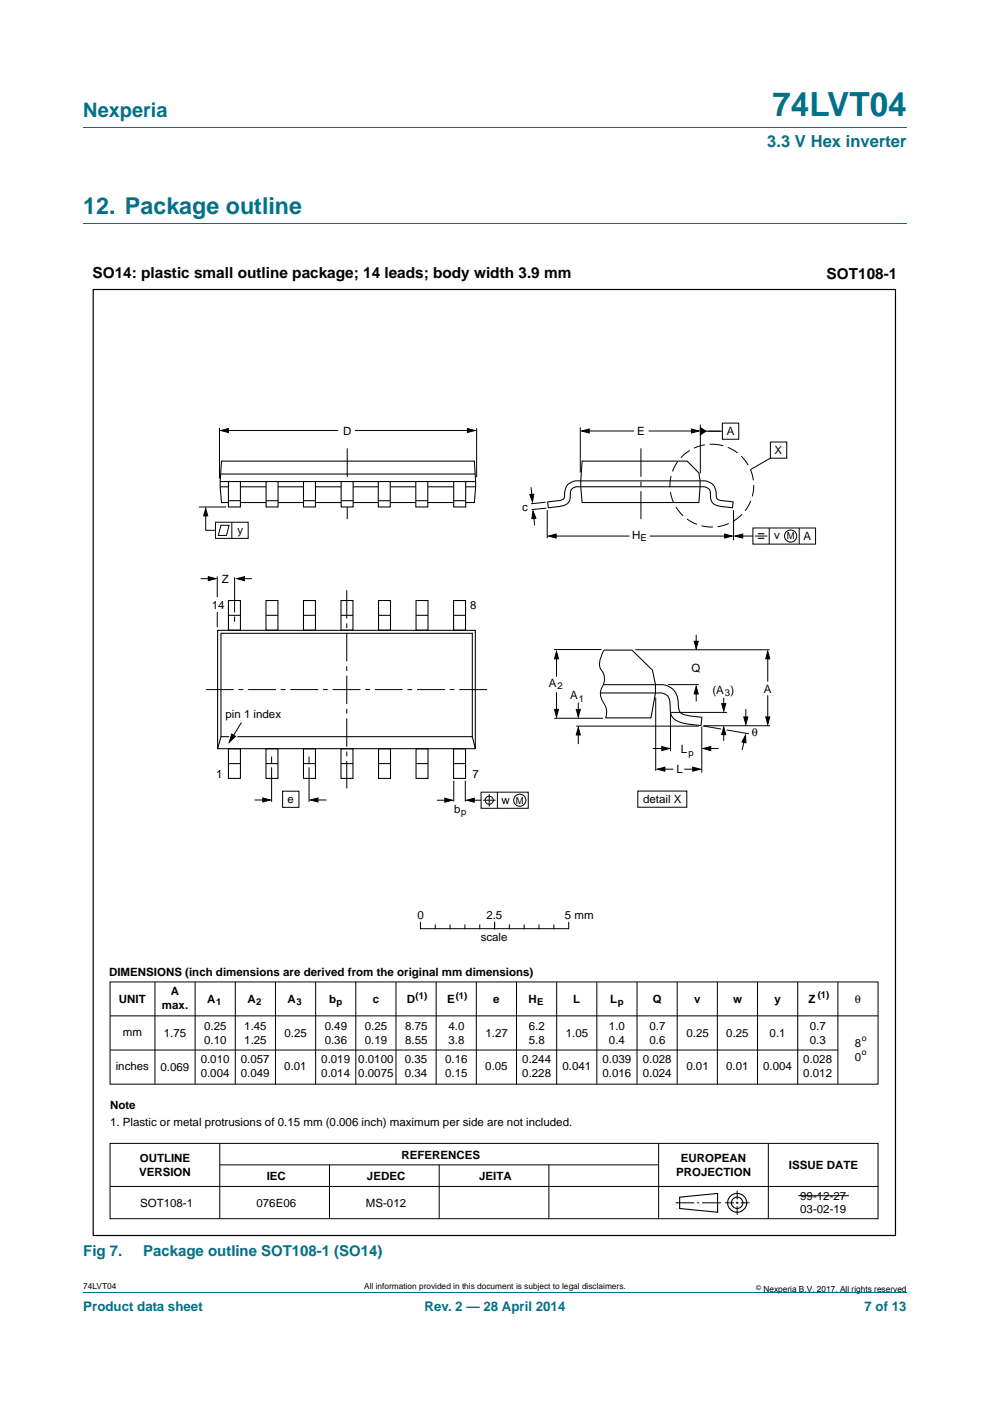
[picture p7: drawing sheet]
<svg xmlns="http://www.w3.org/2000/svg" width="210mm" height="297mm" viewBox="0 0 210 297" stroke-linecap="round" stroke-linejoin="round" font-family="sans-serif">
<path d="M17.7 27h174.6M17.7 47.4h174.6M17.7 273.9h174.6" fill="none" stroke="#00718a" stroke-width=".21"/>
<path d="M47 97.8h53.6l.3 5.4-.3 3.4h-53.6l-.3-3.4zM123.5 97.8h22.2l2.5 2.5 .3 1.6-.3 4.7h-24.7l-.3-4.7zM46.7 103.2h54.2M46.7 102.1h54.2M46.8 100.5h54M116.2 106.4h.4a5.9 5.9 0 0 0 3-.7l.1-.8a2.84 2.84 0 0 1 3.5-3h25.2a2.96 2.96 0 0 1 3.6 3.5 1.52 1.52 0 0 0 1.6 .8l1.9 .2-.1 1.2h-.3a10.1 10.1 0 0 1-3.7-.7 2.52 2.52 0 0 1-.7-2.5 1.73 1.73 0 0 0-2.2-1.2h-25.3a1.72 1.72 0 0 0-2.2 1.8 2.12 2.12 0 0 1-2.5 2.4l-2.2 .2zM46.2 133.6h54.6v25.1h-54.6zM46.9 134.3h53.3v21.9h-53.3zM128.1 137.8h5.9l4.4 4.3 .6 3v1.8l-.9 5.3h-9.7M46.9 156.2l-.7 2.5M100.2 156.2l.6 2.5M128 145.2h11a4 4 0 0 1 4.7 2.6l.2 1.3a2.46 2.46 0 0 0 .7 2.2l1.2 .4 3 .4-.1 1.6a12.2 12.2 0 0 1-5.5-1.1 2.54 2.54 0 0 1-1-2.5l-.1-.6a2.3 2.3 0 0 0-2.9-2.6h-11.8" fill="none" stroke="#000" stroke-width=".22"/>
<g fill="none" stroke="#000" stroke-width=".21">
<path d="M46.6 90.7v10.7M47.8 91.3h23.9M75.3 91.3h24.6M101.1 90.8v10.4M123.1 90.6v9.6M124.1 91.4h10.4M137.6 91.4h9.8M148.5 90v10.4M149.1 91.4h4.1M153.2 89.7h3.5v3.4h-3.5zM163.4 93.7h3.5v3.4h-3.5zM163.4 97.1l-4.2 2.4"/>
<path d="M112.6 103.3l.3 2.5M113.1 108.9l.3 2.5M115.7 106.5l-3.1 .3M115.9 107.7l-3.1 .4M116.1 108.2v5.9M117.2 113.7h16.3M137.8 113.7h16.5M155.6 108.2v6.3M156.8 113.7h2.9M159.7 111.9h13.3v3.5h-13.3zM160.1 113.7h2.7M163.2 111.9v3.5"/>
<path d="M169.5 111.9v3.5M42.6 122.7h2.6M46.1 122.2v4.4M49.8 122.4v7.5M49.8 130.7v1.1M50.8 122.7h2.6M117.5 137.7h10.1M118 138.6v4.9M128.1 137.8a4.8 4.8 0 0 0-.7 4 3.4 3.4 0 0 1 .1 4.3 3.4 3.4 0 0 0 .8 3.3 3.3 3.3 0 0 1 .2 2.8M134.7 137.8h28.5M147.7 134.6v2.3M162.8 139v5.5"/>
<path d="M117.5 152.3h10.4M118 146.7v4.5M122.2 154h26M122.7 148.9v2.6M122.7 155.2v2.6M138.5 158.7h2.3M139.1 147.9v15.5M141.7 145.2h6.5M142.2 151.1v8.2M142.3 151h11.9M147.7 146.2v2.5M148.9 154v9.8"/>
<path d="M149.1 153.9l3.8 .7M149.3 153.9h14M150.1 158.7h2.3M153.5 147.9v1.9M153.5 155.2v1.9M154.1 154.8l4.7 .8M158 156.5l-.6 2.5M158.2 150.3v2.6M162.8 147.4v5.3M54 169.6h2.6M59.9 167.8h3.5v3.4h-3.5zM65.5 160.4v1.4"/>
<path d="M65.5 162.7v7.3M66.7 169.6h2.5M92.7 169.7h2.6M96.2 165.5v4.4M98.7 165.5v4.4M99.9 169.7h2.1M102 168h10v3.4h-10zM102.5 169.7h2.6M103.8 168.4v2.6M105.5 168v3.4M135.3 167.7h10.4v3.4h-10.4zM140.2 163.1h2.6"/>
<path d="M145.1 163.1h2.6M23.3 208.2h162.9v21.7h-162.9zM23.4 215.4h162.8M32.9 208.2v21.7M41.4 208.2v21.7M49.9 208.2v21.7M58.4 208.2v21.7M66.9 208.2v21.7M75.5 208.2v21.7M84 208.2v21.7M92.5 208.2v21.7M101 208.2v21.7"/>
<path d="M109.6 208.2v21.7M118.1 208.2v21.7M126.6 208.2v21.7M135.1 208.2v21.7M143.6 208.2v21.7M152.2 208.2v21.7M160.7 208.2v21.7M169.2 208.2v21.7M177.7 208.2v21.7M23.4 222.6h154.3M23.3 242.4h162.9v16h-162.9zM23.3 251.6h162.9"/>
<path d="M46.6 242.4v16M46.6 247h93M69.9 247v11.4M93.2 247v11.4M116.4 247v11.4M139.7 242.4v16M143.3 255h4M147.9 255h.4M148.9 255h4M153.8 255h1.9M156.1 255h.5M156.4 252.5v1.8"/>
<path d="M156.4 254.8v.5M156.4 255.7v1.9M157.1 255h1.9M163 242.4v16M169.3 253.5h10.8"/>
<circle cx="167.7" cy="113.7" r="1.29"/>
<circle cx="103.8" cy="169.7" r=".86"/>
<circle cx="110.2" cy="169.7" r="1.29"/>
</g>
<g fill="none" stroke="#000" stroke-width=".23">
<path d="M144.2 253.8l8-.8v4l-8-.8z"/>
<circle cx="156.3" cy="255" r="2.01"/>
<circle cx="156.4" cy="255" r="1.21"/>
</g>
<g fill="#000" stroke="#000" stroke-width=".21">
<path d="M46.8 91.3l1.6-.4v.8zM99.1 90.9l1.7 .4-1.7 .4zM123.4 91.4l1.6-.4v.8zM146.7 91l1.6 .4-1.6 .4zM148.6 90.7l1.1 .7-1.1 .8zM112.4 104.9l.8-.1-.3 1.6zM113.1 108.3l.6 1.6-.9 .1zM116.4 113.7l1.6-.5v.9zM153.7 113.2l1.6 .5-1.6 .4zM155.9 113.7l1.6-.5v.9zM44.2 122.3l1.6 .4-1.6 .4zM50.2 122.7l1.6-.4v.8z"/>
<path d="M118 138.1l.5 1.6h-.9zM147.2 136h.9l-.4 1.6zM162.8 138.1l.5 1.6h-.9zM117.6 150.4h.9l-.5 1.6zM122.7 154.2l.4 1.6h-.9zM122.2 150.4h.9l-.4 1.6zM140.4 158.3l1.6 .4-1.6 .4zM147.7 145.5l.4 1.6h-.9zM149.1 158.7l1.6-.4v.8zM153.5 154.2l.4 1.6h-.8zM153.1 149.2h.8l-.4 1.6zM158.1 155.9l.1 1.6-.8-.2z"/>
<path d="M157.8 152h.8l-.4 1.6zM162.4 152h.9l-.5 1.6zM55.7 169.2l1.7 .4-1.7 .4zM65.8 169.6l1.6-.4v.8zM94.3 169.2l1.7 .5-1.7 .4zM99 169.7l1.6-.5v.9zM139.4 163.1l1.6-.4v.8zM146.9 162.7l1.6 .4-1.6 .4z"/>
</g>
<path d="M160.7 113.2h1.4M160.7 114.1h1.4" fill="none" stroke="#000" stroke-width=".24"/>
<path d="M43.7 146.2h60.2" fill="none" stroke="#000" stroke-width=".21" stroke-dasharray="5.9 1 1 1" stroke-linecap="butt"/>
<path d="M73.6 95.1v15M135.9 95.1v15M73.5 125.1v42.1" fill="none" stroke="#000" stroke-width=".21" stroke-dasharray="6.1 1 1 1" stroke-linecap="butt"/>
<path d="M144.7 96.8a8.9 8.9 0 0 1 12.8 .2 8.9 8.9 0 0 1-.8 12.8 8.9 8.9 0 0 1-12.8-1.5 8.7 8.7 0 0 1 .8-11.5z" fill="none" stroke="#000" stroke-width=".21" stroke-dasharray="2.4 1" stroke-linecap="butt"/>
<path d="M64.4 102.1h2.5v5.4h-2.5z" fill="#fff" stroke="#000" stroke-width=".22"/>
<path d="M64.4 106.2h2.5" fill="none" stroke="#000" stroke-width=".22"/>
<path d="M56.4 102.1h2.6v5.4h-2.6z" fill="#fff" stroke="#000" stroke-width=".22"/>
<path d="M56.4 106.2h2.6" fill="none" stroke="#000" stroke-width=".22"/>
<path d="M48.5 102.1h2.5v5.4h-2.5z" fill="#fff" stroke="#000" stroke-width=".22"/>
<path d="M48.5 106.2h2.5" fill="none" stroke="#000" stroke-width=".22"/>
<g fill="#fff" stroke="#000" stroke-width=".22">
<path d="M88.2 102.1h2.5v5.4h-2.5z"/>
<path d="M72.4 102.1h2.5v5.4h-2.5z"/>
<path d="M80.2 102.1h2.6v5.4h-2.6z"/>
</g>
<path d="M80.2 106.2h2.6" fill="none" stroke="#000" stroke-width=".22"/>
<path d="M96.2 102.1h2.6v5.4h-2.6z" fill="#fff" stroke="#000" stroke-width=".22"/>
<g fill="none" stroke="#000" stroke-width=".22">
<path d="M72.4 106.2h2.5M88.2 106.2h2.6M96.2 106.2h2.6M48.5 127.3h2.5v6.3h-2.5zM48.5 130.5h2.5M56.4 127.3h2.6v6.3h-2.6zM56.4 130.5h2.6M64.4 127.3h2.5v6.3h-2.5zM64.4 130.5h2.5M72.3 127.3h2.6v6.3h-2.6zM72.3 130.5h2.6M80.3 127.3h2.5v6.3h-2.5z"/>
<path d="M80.3 130.5h2.5M88.2 127.3h2.6v6.3h-2.6zM88.2 130.5h2.6M96.2 127.3h2.5v6.3h-2.5zM96.2 130.5h2.5M48.5 158.8h2.5v6.2h-2.5zM56.4 158.8h2.6v6.2h-2.6zM64.4 158.8h2.5v6.2h-2.5zM72.3 158.8h2.6v6.2h-2.6zM80.3 158.8h2.5v6.2h-2.5zM88.2 158.8h2.6v6.2h-2.6zM96.2 158.8h2.5v6.2h-2.5z"/>
<path d="M48.5 161.9h2.5M56.4 161.9h2.6M64.4 161.9h2.5M72.3 161.9h2.6M80.3 161.9h2.5M88.2 161.9h2.6M96.2 161.9h2.5"/>
</g>
<path d="M43.6 107.8l.5 1.6h-.9z" fill="#000" stroke="#000" stroke-width=".21"/>
<path d="M42.2 107.5h5.8M43.6 108.4v4h2.1M45.7 110.7h6.9v3.4h-6.9zM46.9 111.4h1.7l-.6 2.1h-1.7zM49.2 110.7v3.4M57.6 160.4v1.4M57.6 162.7v7.3" fill="none" stroke="#000" stroke-width=".21"/>
<path d="M48.8 155.1l1.7 .9-2.1 1.8z" fill="#fff"/>
<g fill="none" stroke="#000" stroke-width=".21">
<path d="M46.1 129.8v3.2M51.2 153.2l-2.6 4.2M89.2 195.6v1.3M89.2 196.9h31.3M92.3 196.1v.8M95.5 196.1v.8M98.6 196.1v.8M101.8 196.1v.8M104.9 195.6v1.3M108 196.1v.8M111.2 196.1v.8M114.3 196.1v.8"/>
<path d="M117.5 196.1v.8M120.6 195.6v1.3"/>
</g>
<path d="M49.1 155.6l.9 .5-1.4 1.3z" fill="#000" stroke="#000" stroke-width=".21"/>
<path d="M19.8 61.4h170.1v200.6h-170.1z" fill="none" stroke="#000" stroke-width=".25"/>
<text font-size="7" fill="#00718a" x="163.8" y="24.6">74LVT04</text>
<text font-size="4.9" fill="#00718a" x="17.7" y="45.4">12. Package outline</text>
<text font-size="4.2" fill="#00718a" x="17.7" y="24.9">Nexperia</text>
<text font-size="3.5" fill="#00718a" x="162.7" y="31.1">3.3 V Hex inverter</text>
<g font-size="3.2">
<text x="19.6" y="59">SO14: plastic small outline package; 14 leads; body width 3.9 mm</text>
<text x="175.3" y="59.1">SOT108-1</text>
</g>
<g font-size="3.2" fill="#00718a">
<text x="17.7" y="266.3">Fig 7.</text>
<text x="30.4" y="266.3">Package outline SOT108-1 (SO14)</text>
</g>
<g font-size="2.8" fill="#00718a">
<text x="17.7" y="277.9">Product data sheet</text>
<text x="90.1" y="277.9">Rev. 2 — 28 April 2014</text>
<text x="183.4" y="277.9">7 of 13</text>
</g>
<g font-size="2.4">
<text x="72.8" y="92.1">D</text>
<text x="135.2" y="92.3">E</text>
<text x="154.1" y="92.3">A</text>
<text x="164.3" y="96.3">X</text>
<text x="50.3" y="113.2">y</text>
<text x="110.7" y="108.3">c</text>
<text x="134.1" y="114.3">H</text>
<text x="164.2" y="114.4">v</text>
<text x="170.4" y="114.5">A</text>
<text x="47" y="123.5">Z</text>
<text x="44.9" y="129.1">14</text>
<text x="99.7" y="129">8</text>
<text x="146.7" y="142.5">Q</text>
<text x="116.4" y="145.6">A</text>
<text x="120.9" y="148.3">A</text>
<text x="151.1" y="147.2">(A )</text>
<text x="162" y="146.9">A</text>
<text x="47.8" y="152.2">pin 1 index</text>
<text x="144.4" y="159.7">L</text>
<text x="159.5" y="156.1">θ</text>
<text x="45.9" y="165">1</text>
<text x="100.2" y="165">7</text>
<text x="143.5" y="164">L</text>
<text x="61" y="170.2">e</text>
<text x="96.3" y="172.3">b</text>
<text x="106.4" y="170.4">w</text>
<text x="136.4" y="170.3">detail X</text>
<text x="88.5" y="194.8">0</text>
<text x="103.2" y="194.8">2.5</text>
<text x="119.8" y="194.8">5 mm</text>
<text x="102" y="199.6">scale</text>
<text x="23.1" y="207">DIMENSIONS (inch dimensions are derived from the original mm dimensions)</text>
<text x="25.2" y="212.7">UNIT</text>
<text x="34.4" y="214">max.</text>
<text x="36.3" y="211">A</text>
<text x="44" y="212.7">A</text>
<text x="52.5" y="212.7">A</text>
<text x="61" y="212.7">A</text>
<text x="69.8" y="212.7">b</text>
<text x="79.1" y="212.7">c</text>
<text x="86.3" y="212.7">D</text>
<text x="94.9" y="212.7">E</text>
<text x="104.6" y="212.7">e</text>
<text x="112.1" y="212.7">H</text>
<text x="121.6" y="212.7">L</text>
<text x="129.4" y="212.7">L</text>
<text x="138.4" y="212.7">Q</text>
<text x="147.2" y="212.7">v</text>
<text x="155.5" y="212.7">w</text>
<text x="164.3" y="212.7">y</text>
<text x="171.5" y="212.7">Z</text>
<text x="181.3" y="212.7">θ</text>
<text x="26" y="219.7">mm</text>
<text x="34.8" y="219.8">1.75</text>
<text x="43.3" y="218.4">0.25</text>
<text x="43.3" y="221.3">0.10</text>
<text x="51.8" y="218.4">1.45</text>
<text x="51.8" y="221.3">1.25</text>
<text x="60.3" y="219.9">0.25</text>
<text x="68.9" y="218.4">0.49</text>
<text x="68.9" y="221.3">0.36</text>
<text x="77.4" y="218.4">0.25</text>
<text x="77.4" y="221.3">0.19</text>
<text x="85.9" y="218.4">8.75</text>
<text x="85.9" y="221.3">8.55</text>
<text x="95.1" y="218.4">4.0</text>
<text x="95.1" y="221.3">3.8</text>
<text x="103" y="219.8">1.27</text>
<text x="112.2" y="218.4">6.2</text>
<text x="112.2" y="221.3">5.8</text>
<text x="120" y="219.9">1.05</text>
<text x="129.2" y="218.4">1.0</text>
<text x="129.2" y="221.3">0.4</text>
<text x="137.8" y="218.4">0.7</text>
<text x="137.8" y="221.3">0.6</text>
<text x="145.6" y="219.9">0.25</text>
<text x="154" y="219.9">0.25</text>
<text x="163.2" y="219.9">0.1</text>
<text x="171.8" y="218.4">0.7</text>
<text x="171.8" y="221.3">0.3</text>
<text x="181.3" y="222">8</text>
<text x="24.5" y="226.9">inches</text>
<text x="34" y="227">0.069</text>
<text x="42.6" y="225.4">0.010</text>
<text x="51.1" y="225.4">0.057</text>
<text x="60.3" y="227">0.01</text>
<text x="68.1" y="225.4">0.019</text>
<text x="76" y="225.4">0.0100</text>
<text x="85.9" y="225.4">0.35</text>
<text x="94.4" y="225.4">0.16</text>
<text x="102.9" y="226.8">0.05</text>
<text x="110.8" y="225.4">0.244</text>
<text x="119.3" y="226.9">0.041</text>
<text x="127.8" y="225.4">0.039</text>
<text x="136.4" y="225.4">0.028</text>
<text x="145.6" y="226.9">0.01</text>
<text x="154" y="226.9">0.01</text>
<text x="161.9" y="226.9">0.004</text>
<text x="170.4" y="225.4">0.028</text>
<text x="181.3" y="224.9">0</text>
<text x="42.6" y="228.4">0.004</text>
<text x="51.1" y="228.4">0.049</text>
<text x="68.1" y="228.4">0.014</text>
<text x="76" y="228.4">0.0075</text>
<text x="85.9" y="228.4">0.34</text>
<text x="94.4" y="228.4">0.15</text>
<text x="110.8" y="228.4">0.228</text>
<text x="127.8" y="228.4">0.016</text>
<text x="136.4" y="228.4">0.024</text>
<text x="170.4" y="228.4">0.012</text>
<text x="23.3" y="235.1">Note</text>
<text x="23.3" y="238.7">1. Plastic or metal protrusions of 0.15 mm (0.006 inch) maximum per side are not included.</text>
<text x="85.2" y="245.7">REFERENCES</text>
<text x="29.5" y="249.3">VERSION</text>
<text x="29.6" y="246.4">OUTLINE</text>
<text x="56.6" y="250.2">IEC</text>
<text x="77.8" y="250.2">JEDEC</text>
<text x="101.6" y="250.2">JEITA</text>
<text x="143.4" y="249.3">PROJECTION</text>
<text x="144.4" y="246.4">EUROPEAN</text>
<text x="167.3" y="247.9">ISSUE DATE</text>
<text x="29.7" y="255.9">SOT108-1</text>
<text x="54.4" y="255.9">076E06</text>
<text x="77.6" y="255.9">MS-012</text>
<text x="169.7" y="254.3">99-12-27</text>
<text x="169.7" y="257.3">03-02-19</text>
</g>
<g font-size="2">
<text x="135.8" y="114.7">E</text>
<text x="166.9" y="114.4">M</text>
<text x="118.2" y="146.1">2</text>
<text x="122.8" y="148.7">1</text>
<text x="153.7" y="147.7">3</text>
<text x="146" y="160.2">p</text>
<text x="97.8" y="172.8">p</text>
<text x="109.4" y="170.4">M</text>
<text x="45.9" y="213.2">1</text>
<text x="54.4" y="213.2">2</text>
<text x="62.9" y="213.2">3</text>
<text x="71.4" y="213.2">p</text>
<text x="88.1" y="211.8">(1)</text>
<text x="96.7" y="211.8">(1)</text>
<text x="114" y="213.2">E</text>
<text x="131.1" y="213.2">p</text>
<text x="173.4" y="211.6">(1)</text>
</g>
<g font-size="1.8">
<text x="182.8" y="220.8">o</text>
<text x="182.8" y="223.7">o</text>
<text x="17.7" y="273.3">74LVT04</text>
<text x="77.3" y="273.3">All information provided in this document is subject to legal disclaimers.</text>
<text x="161.9" y="273.9">Nexperia B.V. 2017. All rights reserved</text>
</g>
<text font-size="1.4" x="160.4" y="273.4">©</text>
</svg>
